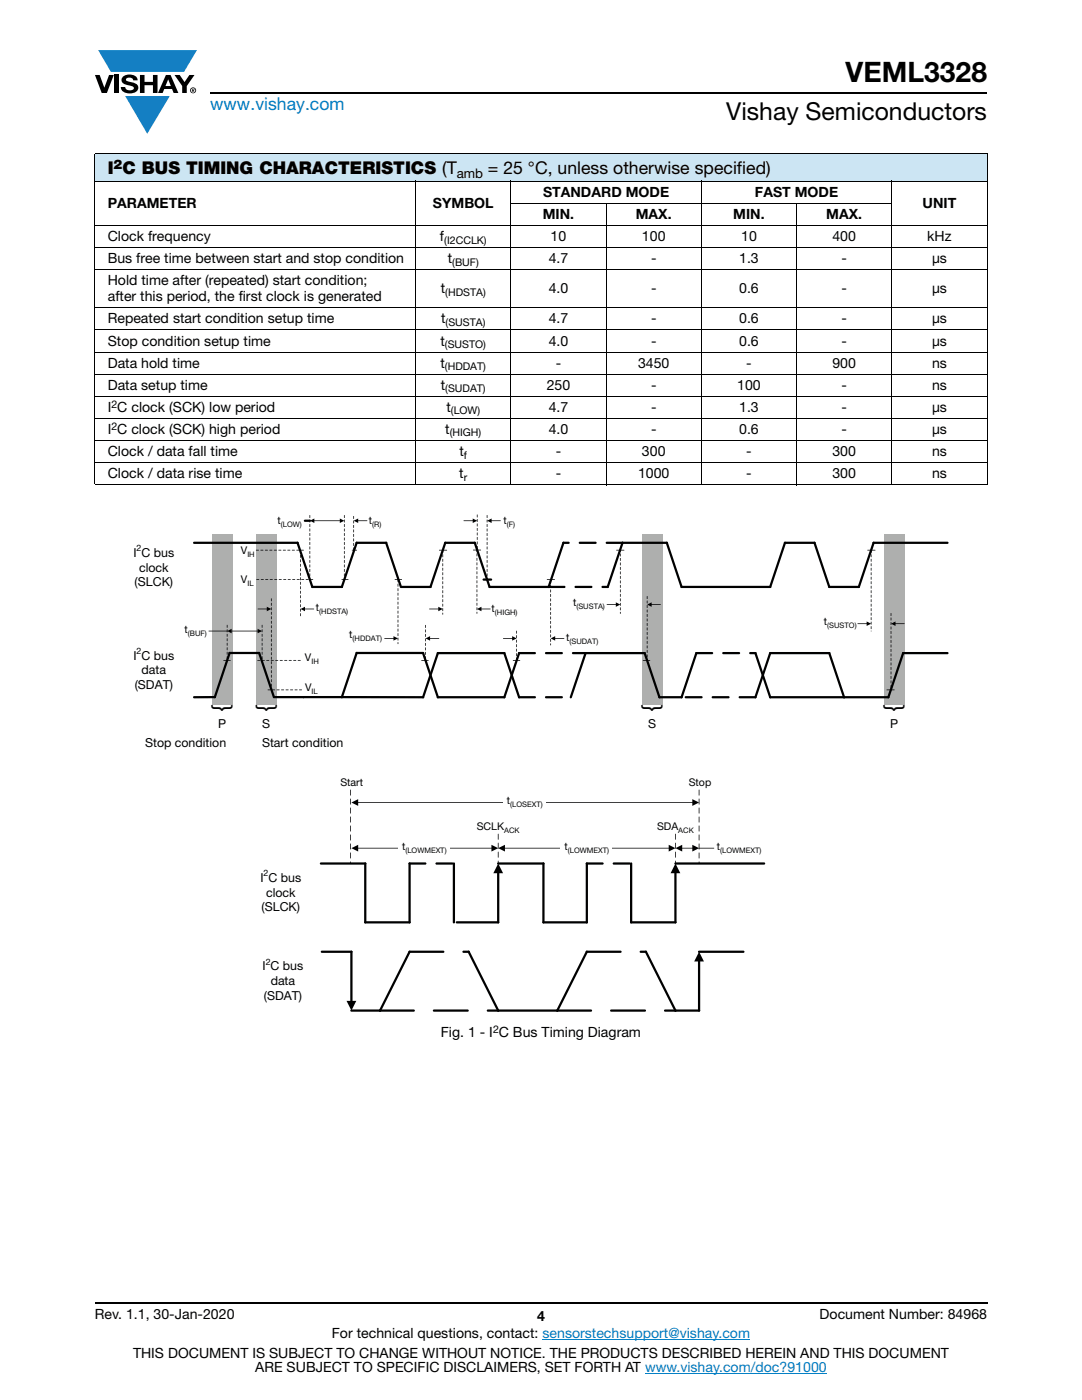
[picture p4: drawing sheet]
<svg xmlns="http://www.w3.org/2000/svg" width="216mm" height="279mm" viewBox="0 0 216 279" stroke-linecap="round" stroke-linejoin="round" font-family="sans-serif">
<g fill="#147fc3">
<path d="M19.6 10h19.7l-2.6 4.3h-1.1h-13.5z"/>
<path d="M25 19.2h8.9l-4.5 7.5z"/>
</g>
<g fill="#000">
<path d="M18.9 15h1l.9 2.5 1-2.5h.9l-1.4 3.6h-1zM22.9 15h.9v3.6h-.9zM24.6 15.3a2.1 2.1 0 0 1 2.8 .3l.1 .4h-.9a.79 .79 0 0 0-.7-.5 .79 .79 0 0 0-.8 .4l.3 .3 1 .2a1.08 1.08 0 0 1 1.2 1 1.08 1.08 0 0 1-1.1 1.2 1.73 1.73 0 0 1-2.4-1.2h.9a.96 .96 0 0 0 .8 .6 .96 .96 0 0 0 .9-.4 1.31 1.31 0 0 0-1.2-.6 1.03 1.03 0 0 1-1.1-.6 1.03 1.03 0 0 1 .2-1.1zM27.9 15h.9v1.3h1.7v-1.3h.9v3.6h-.9v-1.6h-1.7v1.6h-.9zM34.8 15h1.1l.9 1.4 1-1.4h1l-1.5 2.2v1.4h-.9v-1.4z"/>
<path d="M33.6 15.9l.5 1.3h-1.1zM33.1 15l-1.6 3.6h1l.3-.8h1.5l.3 .8h1l-1.6-3.6z"/>
<path d="M38.4 17.8h.2v.2h-.2zM38.3 17.7v.7h.1v-.3l.4 .3-.2-.3 .2-.2-.1-.2z"/>
<path d="M38.1 18a.46 .46 0 0 1 .9 0 .46 .46 0 0 1-.9 0zM37.9 18a.6 .6 0 0 0 1.2 0 .6 .6 0 0 0-1.2 0z"/>
</g>
<path d="M42 18.6h155M18.9 260h178.1" fill="none" stroke="#000" stroke-width=".36"/>
<path d="M108.2 267.3h41.5M128.7 274h36.3" fill="none" stroke="#007ec4" stroke-width=".2"/>
<path d="M18.9 30.7h178.1v5.5h-178.1z" fill="#cce5f3"/>
<g fill="none" stroke="#000" stroke-width=".2">
<path d="M18.9 30.7h178.1M18.9 36.2h178.1M18.9 30.8v65.8M83 36.1v60.7M102 36.1v60.7M140 36.1v60.7M177.9 36.1v60.7M197 30.8v65.8M18.9 45h178.1M18.9 49.4h178.1M18.9 53.8h178.1M101.9 40.6h76.1"/>
<path d="M120.9 40.5v56.3M159 40.5v56.3M18.9 61.4h178.1M18.9 65.8h178.1M18.9 70.3h178.1M18.9 74.7h178.1M18.9 79.1h178.1M18.9 83.5h178.1M18.9 87.9h178.1M18.9 92.3h178.1M18.9 96.7h178.1"/>
</g>
<path d="M26.6 102.7h162.7v99.2h-162.7z" fill="#fff"/>
<g fill="#aeafae">
<path d="M176.4 106.6h4.1v34h-4.1z"/>
<path d="M128 106.6h4.2v34h-4.2z"/>
<path d="M51.1 106.6h4.1v34h-4.1z"/>
<path d="M42.3 106.6h4.1v34h-4.1z"/>
</g>
<g fill="#000">
<path d="M38.6 108.2l20.8-.1 .2 .2-.2 .3h-20.7l-.2-.3zM59.2 108.2l.3-.1 .1 .2 2.9 8.8-.1 .2-.3-.1zM60.7 103.8l1.1-.1 .3 .2-.3 .3h-1l-.1-.1zM61.8 103.9l.9-.4v.9zM62.2 117l6-.1 .2 .2-.2 .3h-5.9l-.1-.1zM62.6 103.9h5.4l-5.4 .1zM67.8 103.5l.9 .4-.9 .5zM68.2 115.6l1.3 .1h-1.3zM71.1 108.1l.3 .1v.2l-3 8.8-.3 .1-.1-.2zM70.2 109.7l1 .1-.9 .1zM70.6 103.9l.9-.4v.9zM71 108.2l6.1-.1 .2 .2-.2 .3h-5.9l-.3-.3z"/>
<path d="M71.3 103.9h2l-1.9 .1zM76.9 108.2l.3-.1 .1 .2 2.9 8.6h5.7l.2 .2v.2h-6.2zM78.8 115.6l1.4 .1h-1.4zM88.7 108.1l.3 .1 .1 .2-3 8.8-.3 .1-.1-.2zM87.6 109.7l1.6 .1-1.5 .1zM88.7 108.2l6-.1 .3 .2-.3 .3h-5.9l-.2-.3zM92.5 103.9h2l-1.9 .1zM94.3 103.5l.9 .4-.9 .5zM94.4 109.7l1.6 .1h-1.6zM94.5 108.2l.3-.1 .2 .2 2.9 8.8-.1 .2-.3-.1zM96.4 115.5l1.6-.1 .2 .3-.2 .2h-1.5l-.2-.2zM97.2 103.9l.9-.4v.9z"/>
<path d="M97.5 117l12-.1 .2 .2-.2 .3h-11.8l-.2-.1zM97.9 103.9h2l-1.9 .1zM109.1 115.6l1.6 .1h-1.5zM112.3 108.1h.2l.1 .3-2.9 8.8-.3 .1-.1-.2zM124.1 108.1l.3 .1v.2l-2.9 8.8-.3 .1-.1-.2zM123 109.7l1.6 .1-1.6 .1zM124.1 108.2l9-.1 .2 .2-.2 .3h-8.9l-.2-.3zM132.9 108.2l.3-.1 .1 .2 2.9 8.8-.1 .2-.3-.1zM135.8 117l17.9-.1 .2 .2-.2 .3h-17.7l-.2-.3zM156.5 108.1l.3 .1v.2l-2.9 8.8-.3 .1-.1-.2zM156.5 108.2l6-.1 .3 .2-.3 .3h-5.9l-.2-.3zM162.3 108.2l.3-.1 .1 .2 3 8.8-.2 .2-.2-.1z"/>
<path d="M165.3 117l6.1-.1 .2 .2-.2 .3h-5.9l-.3-.3zM174.2 108.1l.3 .1v.2l-2.9 8.8-.3 .1-.1-.2zM173.1 109.7l1.6 .1-1.6 .1zM174.2 108.2l14.9-.1 .2 .2-.2 .3h-14.8l-.2-.3zM38.6 139l4.3-.1 .2 .2-.2 .2-4.2 .1-.1-.1zM41.6 125.9h3.8l-3.7 .1zM45.7 130.1h.2l.1 .3-2.9 8.8-.3 .1-.1-.2zM44.6 131.7l1.4 .1-1.4 .1zM45.3 125.9l.9-.4v.9zM45.7 130.2l6-.1 .2 .2-.2 .2h-5.9h-.1zM46.1 125.9h5.5l-5.5 .1zM51.4 125.5l.9 .4-.9 .5z"/>
<path d="M51.4 121.5h2l-1.9 .1zM51.5 130.2l.3-.1 .1 .1 2.9 8.7h5.8l.1 .1v.3h-6.2zM53.2 121.1l.9 .4-.9 .5zM60 121.5l.9-.4v.9zM60.4 139l7.8-.1 .2 .2-.2 .2h-7.6h-.2zM60.7 121.5h2l-2 .1zM68.1 139l16.3-.1 .2 .2-.2 .3-16.2-.1-.2-.2zM71.1 130.1l.3 .1v.2l-3 8.8-.3 .1-.1-.2zM71 130.2l13.4-.1 .2 .2-.2 .2h-13.2l-.3-.2zM76.7 127.4h2l-1.9 .1zM78.5 127l.9 .4-.9 .5zM84.1 131.8h1.4l-1.4 .1z"/>
<path d="M84.2 130.2l.3-.1 .1 .2 3 8.8-.2 .3-.2-.2zM87.3 130.1h.1l.2 .3-3 8.8-.2 .2-.2-.3zM84.9 127.4l.9-.4v.9zM85.6 127.4h2l-1.9 .1zM85.6 121.5h2l-1.9 .1zM87.2 130.2l13.4-.1 .3 .2-.3 .3h-13.2l-.3-.3zM87.2 139l13.4-.1 .3 .2-.3 .3h-13.2l-.3-.3zM87.5 121.1l.9 .4-.9 .5zM95.2 121.5l.9-.4v.9zM95.9 121.5h2l-1.9 .1zM100.4 130.2l.3-.1 .1 .2 3 8.8-.1 .3-.3-.2zM100.4 127.4h2l-2 .1z"/>
<path d="M103.5 130.1h.2l.1 .3-3 8.8-.2 .2-.2-.3zM102.2 127l.9 .4-.9 .5zM102.3 131.8h1.5l-1.4 .1zM109.9 127.4l.9-.4v.9zM110.6 127.4h2l-1.9 .1zM116.7 130.1h.2l.2 .3-3 8.8-.3 .2-.1-.3zM116.7 130.2l11.9-.1 .3 .2-.3 .3h-11.8l-.2-.3zM121.1 120.6l2 .1h-2zM122.9 120.2l.9 .5-.9 .4zM128.3 131.8h1.4l-1.4 .1zM128.4 130.2l.3-.1 .1 .2 3 8.8-.1 .3-.3-.2zM129.1 120.7l.9-.5v.9z"/>
<path d="M129.9 120.6l2 .1h-2zM131.4 139l4.6-.1 .2 .2-.2 .3h-4.4l-.2-.3zM138.8 130.1h.2l.2 .3-3 8.8-.3 .2-.1-.3zM153.6 130.1h.2l.1 .3-2.9 8.8-.3 .2-.2-.3zM153.5 130.2l12-.1 .2 .2-.2 .3h-11.8l-.2-.3zM153.5 139l14.9-.1 .2 .2-.2 .3h-14.7l-.2-.3zM150.5 130.2l.2-.1 .3 .2 2.9 8.8-.1 .3-.3-.2zM165.3 130.2l.3-.1 .1 .2 2.9 8.8-.1 .3-.3-.2zM168.3 139l9-.1 .2 .2-.2 .3h-8.9l-.2-.3zM171.1 124.4l2 .1h-1.9zM172.9 124l.9 .5-.9 .4zM176.9 137.6l1.6 .1-1.5 .1z"/>
<path d="M180.1 130.1h.2l.1 .3-2.9 8.8-.3 .2-.1-.3zM177.8 124.5l.9-.5v.9zM178.5 124.4l2 .1h-1.9zM180.1 130.2l9-.1 .2 .2-.2 .3h-8.9l-.2-.3zM138.1 159.5l1.4 .7-1.4 .6zM70.1 160.2l1.4-.7v1.3zM71.2 160.1l67.2 .1h-67.1zM90.4 172.2h.3l.1 .1v11.8l-.2 .2-.3-.2zM99.4 172.3l1 2h-2zM99.3 172.2l9.1-.1 .3 .2-.3 .3h-9l-.2-.3zM108.3 172.2h.3l.1 .1v11.8l-.3 .2-.2-.2zM125.8 172.2h.3l.1 .1v11.8l-.3 .2-.2-.2z"/>
<path d="M134.8 172.3l1 2h-2zM134.6 172.2l17.9-.1 .2 .2-.2 .3h-17.7l-.2-.1zM64.1 189.8l6-.1 .2 .2-.2 .3h-5.9l-.1-.1zM69.1 199.7h2l-1 2zM70 189.8l.1-.1 .2 .2v10.1l-.2 .2-.2-.2zM81.5 189.8l.3-.1 .1 .3-5.9 11.8-.3 .1-.1-.3zM81.6 172.2h.3l.1 .1v11.8l-.3 .2-.2-.2zM91 183.9l8.4-.1 .2 .3-.2 .2h-8.2l-.2-.1zM93.4 189.7l.3 .1 5.9 11.8-.1 .3-.3-.1-5.9-11.8zM99.3 173.9l.1-.1 .2 .2v10.1l-.2 .2-.2-.2zM108.3 183.9l8.8-.1 .2 .3-.2 .2h-8.7l-.1-.1zM116.9 172.2h.4v.1v11.8l-.2 .2-.2-.2z"/>
<path d="M125.8 183.9l9-.1 .2 .3-.2 .2h-8.9l-.2-.2zM128.8 189.7l.3 .1 5.9 11.8-.1 .3-.3-.1-5.9-11.8zM134.6 173.9l.2-.1 .2 .2v10.1l-.2 .2-.2-.2zM139.5 189.9l1 2h-2zM139.3 189.8l9-.1 .3 .2-.3 .3h-8.8l-.2-.1zM70 201.5h5.8l.3 .2-.3 .2h-5.7l-.2-.2zM99.3 201.5h11.9l.2 .2-.2 .2h-11.8l-.2-.2zM116.9 189.8l.3-.1 .1 .3-5.9 11.8-.3 .1-.1-.3zM134.6 201.5h4.9l.2 .2-.2 .2h-4.7l-.2-.1zM139.3 191.5l.2-.1 .2 .2v10.1l-.2 .2-.2-.2z"/>
<path d="M54.1 119.4v.6l.1-.5zM54.1 120.3v.6l.1-.5zM54.1 121.2v.6l.1-.5zM54.1 122.1v.6l.1-.5zM54.1 123v.6l.1-.5zM54.1 123.9v.6l.1-.5zM54.1 124.8v.6l.1-.5zM54.1 125.7v.6l.1-.5zM54.1 126.6v.6l.1-.5zM54.1 127.5v.6l.1-.5zM54.1 128.4v.6l.1-.6zM54.1 129.3v.6l.1-.6zM54.1 130.2v.6l.1-.6zM54.1 131.1v.6l.1-.6zM54.1 132v.6l.1-.6zM54.1 132.9v.6l.1-.6zM54.1 133.8v.5l.1-.5zM54.1 134.7v.5l.1-.5zM54.1 135.6v.5l.1-.5zM54.1 136.5v.5l.1-.5zM54.1 137.4v.2l.1-.2z"/>
<path d="M59.9 109.9l.1 .5v-.5zM59.9 110.7l.1 .6v-.5zM59.9 111.6l.1 .6v-.5zM59.9 112.5l.1 .6v-.5zM59.9 113.4l.1 .6v-.5zM59.9 114.3l.1 .6v-.5zM59.9 115.2l.1 .6v-.5zM59.9 116.1l.1 .6v-.5zM59.9 117l.1 .6v-.5zM59.9 117.9l.1 .6v-.5zM59.9 118.8l.1 .6v-.5zM59.9 119.7l.1 .6v-.5zM59.9 120.6l.1 .6v-.5zM59.9 121.5l.1 .6v-.5zM59.9 122.4l.1 .6v-.5z"/>
<path d="M60 109.7l.1 .2 .5-.1zM59.2 109.7v.2l.5-.1zM58.3 109.7v.2l.5-.1zM57.4 109.7v.2l.5-.1zM56.5 109.7v.2l.5-.1zM55.6 109.7v.2l.5-.1zM54.7 109.7v.2l.5-.1zM53.8 109.7v.2l.6-.1zM52.9 109.7v.2l.6-.1zM52 109.7v.2l.6-.1zM51.1 109.7v.2l.6-.1z"/>
<path d="M61.8 102.8v.6l.1-.5zM61.8 103.7v.6l.1-.5zM61.8 104.6v.6l.1-.5zM61.8 105.5v.6l.1-.6zM61.8 106.4v.6l.1-.6zM61.8 107.3v.6l.1-.6zM61.8 108.2v.6l.1-.6zM61.8 109.1v.6l.1-.6zM61.8 110v.6l.1-.6zM61.8 110.9v.6l.1-.6zM61.8 111.8v.5l.1-.5zM61.8 112.7v.5l.1-.5zM61.8 113.6v.5l.1-.5zM61.8 114.5v.5l.1-.5zM61.8 115.4v.3l.1-.3z"/>
<path d="M61.9 115.6l.1 .1h.5zM61 115.6l.1 .1h.5zM60.1 115.6l.1 .1h.5zM59.2 115.6l.1 .1h.5zM58.3 115.6l.1 .1h.5zM57.4 115.6l.1 .1h.5zM56.5 115.6l.1 .1h.5zM55.6 115.6l.1 .1h.5zM54.7 115.6l.1 .1h.5zM53.8 115.6l.1 .1h.5zM53 115.6v.1h.5zM52.1 115.6v.1h.5zM51.2 115.6v.1h.5z"/>
<path d="M68.7 102.8v.6l.1-.5zM68.7 103.7v.6l.1-.5zM68.7 104.6v.6l.1-.5zM68.7 105.5v.6l.1-.6zM68.7 106.4v.6l.1-.6zM68.7 107.3v.6l.1-.6zM68.7 108.2v.6l.1-.6zM68.7 109.1v.6l.1-.6zM68.7 110v.6l.1-.6zM68.7 110.9v.6l.1-.6zM68.7 111.8v.5l.1-.5zM68.7 112.7v.5l.1-.5zM68.7 113.6v.5l.1-.5zM68.7 114.5v.5l.1-.5zM68.7 115.4v.3l.1-.3z"/>
<path d="M70.5 103l.1 .6v-.6zM70.5 103.9l.1 .6v-.6zM70.5 104.8l.1 .6v-.6zM70.5 105.7l.1 .6v-.6zM70.5 106.6l.1 .6v-.6zM70.5 107.5l.1 .6v-.6zM70.5 108.4l.1 .5v-.5zM70.5 109.3l.1 .5v-.5z"/>
<path d="M79.4 115.6v.6l.1-.5zM79.4 116.5v.6l.1-.5zM79.4 117.4v.6l.1-.5zM79.4 118.3v.6l.1-.5zM79.4 119.2v.6l.1-.5zM79.4 120.1v.6l.1-.5zM79.4 121v.6l.1-.6zM79.4 121.9v.6l.1-.6zM79.4 122.8v.6l.1-.6zM79.4 123.7v.6l.1-.6zM79.4 124.6v.6l.1-.6zM79.4 125.5v.6l.1-.6zM79.4 126.4v.5l.1-.5zM79.4 127.3v.5l.1-.5zM79.4 128.2v.3l.1-.3z"/>
<path d="M88.3 109.7l.1 .6v-.5zM88.3 110.6l.1 .6v-.5zM88.3 111.5l.1 .6v-.5zM88.3 112.4l.1 .6v-.5zM88.3 113.3l.1 .6v-.5zM88.3 114.2l.1 .6v-.5zM88.3 115.1l.1 .6v-.5zM88.3 116l.1 .6v-.5zM88.3 116.9l.1 .6v-.5zM88.3 117.8l.1 .6v-.5zM88.3 118.7l.1 .6v-.5zM88.3 119.6l.1 .6v-.5zM88.3 120.5l.1 .6v-.5zM88.3 121.4l.1 .6v-.6zM88.3 122.3l.1 .4v-.4z"/>
<path d="M95.1 109.6l.1 .5v-.5zM95.1 110.5l.1 .5v-.5zM95.1 111.4l.1 .5v-.5zM95.1 112.2l.1 .6v-.5zM95.1 113.1l.1 .6v-.5zM95.1 114l.1 .6v-.5zM95.1 114.9l.1 .6v-.5zM95.1 115.8l.1 .6v-.5zM95.1 116.7l.1 .6v-.5zM95.1 117.6l.1 .6v-.5zM95.1 118.5l.1 .6v-.5zM95.1 119.4l.1 .6v-.5zM95.1 120.3l.1 .6v-.5zM95.1 121.2l.1 .6v-.5zM95.1 122.1l.1 .4v-.3z"/>
<path d="M95.2 102.7v.6l.1-.5zM95.2 103.6v.6l.1-.6zM95.2 104.5v.6l.1-.6zM95.2 105.4v.6l.1-.6zM95.2 106.3v.6l.1-.6zM95.2 107.2v.6l.1-.6zM95.2 108.1v.6l.1-.6zM95.2 109v.5l.1-.5z"/>
<path d="M97.1 102.8l.1 .6 .1-.5zM97.1 103.7l.1 .6 .1-.5zM97.1 104.6l.1 .6 .1-.5zM97.1 105.5l.1 .6 .1-.6zM97.1 106.4l.1 .6 .1-.6zM97.1 107.3l.1 .6 .1-.6zM97.1 108.2l.1 .6 .1-.6zM97.1 109.1l.1 .6 .1-.6zM97.1 110l.1 .6 .1-.6zM97.1 110.9l.1 .6 .1-.6zM97.1 111.8l.1 .5 .1-.5zM97.1 112.7l.1 .5 .1-.5zM97.1 113.6l.1 .5 .1-.5zM97.1 114.5l.1 .5 .1-.5zM97.1 115.4l.1 .3 .1-.3z"/>
<path d="M109.3 117v.3l.2 .1h3.1l.2-.3-.2-.2zM114.7 117v.3l.2 .1h3.1l.2-.3-.2-.2zM120.1 117l-.1 .1 .2 .3h1.1l.2-.3-.2-.2z"/>
<path d="M109.8 115.9l.1 .5 .1-.5zM109.8 116.8l.1 .5 .1-.5zM109.8 117.7l.1 .5 .1-.5zM109.8 118.6l.1 .5 .1-.5zM109.8 119.5l.1 .5 .1-.5zM109.8 120.4l.1 .5 .1-.5zM109.8 121.2l.1 .6 .1-.5zM109.8 122.1l.1 .6 .1-.5zM109.8 123l.1 .6 .1-.5zM109.8 123.9l.1 .6 .1-.5zM109.8 124.8l.1 .6 .1-.5zM109.8 125.7l.1 .6 .1-.5zM109.8 126.6l.1 .6 .1-.5zM109.8 127.5l.1 .6 .1-.5zM109.8 128.4l.1 .4 .1-.3z"/>
<path d="M123.7 109.6l.1 .6 .1-.6zM123.7 110.5l.1 .5 .1-.5zM123.7 111.4l.1 .5 .1-.5zM123.7 112.3l.1 .5 .1-.5zM123.7 113.2l.1 .5 .1-.5zM123.7 114.1l.1 .5 .1-.5zM123.7 115l.1 .5 .1-.5zM123.7 115.9l.1 .5 .1-.5zM123.7 116.7l.1 .6 .1-.5zM123.7 117.6l.1 .6 .1-.5zM123.7 118.5l.1 .6 .1-.5zM123.7 119.4l.1 .6 .1-.5zM123.7 120.3l.1 .6 .1-.5zM123.7 121.2l.1 .6 .1-.5zM123.7 122.1l.1 .4 .1-.3z"/>
<path d="M120.9 108.2v.1l.2 .3h3.1l.2-.3-.2-.2zM115.5 108.2v.3l.2 .1h3.1l.3-.3-.3-.2zM112.3 108.2l-.1 .1 .2 .3h1.1l.2-.3-.2-.2z"/>
<path d="M129.1 119v.5l.1-.5zM129.1 119.9v.5l.1-.5zM129.1 120.8v.5l.1-.5zM129.1 121.7v.5l.1-.5zM129.1 122.6v.5l.1-.5zM129.1 123.5v.5l.1-.5zM129.1 124.3v.6l.1-.5zM129.1 125.2v.6l.1-.5zM129.1 126.1v.6l.1-.5zM129.1 127v.6l.1-.5zM129.1 127.9v.6l.1-.5zM129.1 128.8v.6l.1-.5zM129.1 129.7v.6l.1-.5zM129.1 130.6v.6l.1-.5zM129.1 131.5v.4l.1-.3z"/>
<path d="M173.8 109.7v.6l.1-.5zM173.8 110.6v.6l.1-.5zM173.8 111.5v.6l.1-.5zM173.8 112.4v.6l.1-.5zM173.8 113.3v.6l.1-.5zM173.8 114.2v.6l.1-.5zM173.8 115.1v.6l.1-.5zM173.8 116v.6l.1-.5zM173.8 116.9v.6l.1-.5zM173.8 117.8v.6l.1-.5zM173.8 118.7v.6l.1-.5zM173.8 119.6v.6l.1-.5zM173.8 120.5v.6l.1-.5zM173.8 121.4v.6l.1-.6zM173.8 122.3v.6l.1-.6zM173.8 123.2v.6l.1-.6zM173.8 124.1v.6l.1-.6zM173.8 125v.6l.1-.6zM173.7 125.9a.1 .1 0 0 0 .2 0 .1 .1 0 0 0-.2 0z"/>
<path d="M45.3 124.7v.6l.1-.5zM45.3 125.6v.6l.1-.5zM45.3 126.5v.6l.1-.5zM45.3 127.4v.6l.1-.5zM45.3 128.3v.6l.1-.5zM45.3 129.2v.6l.1-.6zM45.3 130.1v.6l.1-.6zM45.3 131v.6l.1-.6z"/>
<path d="M51.4 131.7v.2l.5-.1zM52.3 131.7v.2l.5-.1zM53.2 131.7v.2l.5-.1zM54.1 131.7v.2l.5-.1zM54.9 131.7l.1 .2 .5-.1zM55.8 131.7l.1 .2 .5-.1zM56.7 131.7l.1 .2 .5-.1zM57.6 131.7l.1 .2 .5-.1zM58.5 131.7l.1 .2 .5-.1zM59.4 131.7l.1 .2 .5-.1z"/>
<path d="M52.2 124.7l.1 .6 .1-.5zM52.2 125.6l.1 .6 .1-.5zM52.2 126.5l.1 .6 .1-.5zM52.2 127.4l.1 .6 .1-.5zM52.2 128.3l.1 .6 .1-.5zM52.2 129.2l.1 .6 .1-.6zM52.2 130.1l.1 .6 .1-.6zM52.2 131l.1 .6 .1-.6z"/>
<path d="M53.4 137.6l.1 .2 .5-.1zM54.3 137.6l.1 .2 .5-.1zM55.2 137.6l.1 .2 .5-.1zM56.1 137.6l.1 .2 .5-.1zM57 137.6l.1 .2 .5-.1zM57.9 137.6l.1 .2 .5-.1zM58.8 137.6l.1 .2 .5-.1zM59.7 137.6l.1 .2 .5-.1z"/>
<path d="M84.9 124.7v.6l.1-.5zM84.9 125.6v.6l.1-.5zM84.9 126.5v.6l.1-.5zM84.9 127.4v.6l.1-.5zM84.9 128.3v.6l.1-.5zM84.9 129.2v.6l.1-.5zM84.9 130.1v.6l.1-.5zM84.9 131v.6l.1-.5z"/>
<path d="M103 125.9l.1 .6 .1-.6zM103 126.8l.1 .6 .1-.6zM103 127.7l.1 .6 .1-.6zM103 128.6l.1 .6 .1-.6zM103 129.5l.1 .6 .1-.6zM103 130.4l.1 .5 .1-.5zM103 131.3l.1 .5 .1-.5z"/>
<path d="M103.4 139v.1l.2 .3h3.1l.2-.3-.2-.2zM108.8 139l-.1 .1 .3 .3h3.1l.2-.3-.2-.2z"/>
<path d="M103.4 130.2v.1l.2 .3h3.1l.2-.3-.2-.2zM108.8 130.2l-.1 .1 .3 .3h3.1l.2-.3-.2-.2zM114.2 130.2l-.1 .1 .2 .3h2.5l.3-.3-.3-.2z"/>
<path d="M138.8 130.2l-.1 .1 .2 .3h3.2l.2-.3-.2-.2zM144.2 130.2l-.1 .1 .2 .3h3.2l.2-.3-.2-.2zM149.5 130.2v.1l.2 .3h1l.3-.3-.3-.2z"/>
<path d="M147.4 139v.1l.2 .3h3.1l.3-.3-.3-.2zM142.1 139l-.1 .1 .2 .3h3.2l.2-.3-.2-.2zM136.7 139l-.1 .1 .2 .3h3.2l.2-.3-.2-.2z"/>
<path d="M177.7 122.4l.1 .5 .1-.5zM177.7 123.3l.1 .5 .1-.5zM177.7 124.2l.1 .5 .1-.5zM177.7 125.1l.1 .5 .1-.5zM177.7 126l.1 .5 .1-.5zM177.7 126.8l.1 .6 .1-.5zM177.7 127.7l.1 .6 .1-.5zM177.7 128.6l.1 .6 .1-.5zM177.7 129.5l.1 .6 .1-.5zM177.7 130.4l.1 .6 .1-.5zM177.7 131.3l.1 .6 .1-.5zM177.7 132.2l.1 .6 .1-.5zM177.7 133.1l.1 .6 .1-.5zM177.7 134l.1 .6 .1-.5zM177.7 134.9l.1 .6 .1-.5zM177.7 135.8l.1 .6 .1-.5zM177.7 136.7l.1 .6 .1-.5zM177.7 137.7a.1 .1 0 0 0 .2 0 .1 .1 0 0 0-.2 0z"/>
<path d="M69.9 157.6v1.2l.1-1.1zM69.9 159.4v1.2l.1-1.2zM69.9 161.2v1.2l.1-1.2zM69.9 163v1.2l.1-1.2zM69.9 164.8v1.1l.1-1.1zM69.9 166.6v1.1l.1-1.1zM69.9 168.4v1.1l.1-1.1zM69.9 170.2v1.1l.1-1.1zM69.9 171.9v.5l.1-.4z"/>
<path d="M139.4 157.6l.1 1.2 .1-1.1zM139.4 159.4l.1 1.2 .1-1.2zM139.4 161.2l.1 1.2 .1-1.2zM139.4 163l.1 1.2 .1-1.2zM139.4 164.8l.1 1.1 .1-1.1zM139.4 166.6l.1 1.1 .1-1.1zM139.4 168.4l.1 1.1 .1-1.1zM139.4 170.2l.1 1.1 .1-1.1zM139.4 171.9l.1 .5 .1-.4z"/>
<path d="M81.6 172.2v.3l.1 .1h3.2l.2-.3-.2-.2zM86.9 172.2v.1l.2 .3h3.1l.3-.3-.3-.2z"/>
<path d="M116.9 172.2v.3l.2 .1h3.1l.3-.3-.3-.2zM122.3 172.2l-.1 .1 .3 .3h3.1l.2-.3-.2-.2z"/>
<path d="M81.6 189.8v.3l.1 .1h6.8l.2-.3-.2-.2zM92.3 189.8v.1l.2 .3h1l.2-.3-.2-.2z"/>
<path d="M116.9 189.8v.3l.2 .1h6.7l.2-.3-.2-.2zM127.7 189.8l-.1 .1 .3 .3h1l.2-.3-.2-.2z"/>
<path d="M75.7 201.5v.3l.1 .1h6.8l.2-.2-.2-.2zM86.4 201.5v.2l.2 .2h6.7l.2-.2-.2-.2zM97.2 201.5v.3l.1 .1h2.1l.2-.2-.2-.2z"/>
<path d="M111 201.5v.3l.2 .1h6.7l.2-.2-.2-.2zM121.8 201.5l-.1 .2 .3 .2h6.7l.2-.2-.2-.2zM132.6 201.5v.3l.1 .1h2.1l.2-.2-.2-.2z"/>
</g>
<path d="M100.5 158.4h8.5v3.5h-8.5z" fill="#fff"/>
<g fill="#000">
<path d="M99.4 169.3l1.4-.7v1.3zM100.5 169.2l33.2 .1h-33.1zM133.4 168.6l1.4 .7-1.4 .6zM134.8 169.3l1.3-.7v1.3zM135.9 169.2l2.5 .1h-2.4zM138.1 168.6l1.4 .7-1.4 .6z"/>
<path d="M99.4 166.4v1.2l.1-1.1zM99.4 168.2v1.2l.1-1.1zM99.4 170v1.2l.1-1.2zM99.4 171.8v.6l.1-.6z"/>
<path d="M134.7 166.4l.1 1.2 .1-1.1zM134.7 168.2l.1 1.2 .1-1.1zM134.7 170l.1 1.2 .1-1.2zM134.7 171.8l.1 .6 .1-.6z"/>
</g>
<path d="M111.9 167.5h10.3v3.5h-10.3z" fill="#fff"/>
<path d="M70.1 169.3l1.4-.7v1.3zM71.2 169.2l27.1 .1h-27zM98.1 168.6l1.3 .7-1.3 .6z" fill="#000"/>
<path d="M79.5 167.5h10.4v3.5h-10.4z" fill="#fff"/>
<path d="M63.9 172.2l9-.1 .2 .2-.2 .3h-8.9l-.2-.3zM72.7 172.2h.3l.1 .1v11.8l-.2 .2-.2-.2zM139.4 169.2l3.1 .1h-3zM72.7 183.9l9-.1 .2 .3-.2 .2h-8.8l-.2-.1z" fill="#000"/>
<text font-size="5.6" x="168.7" y="16.4">VEML3328</text>
<text font-size="4.9" x="144.9" y="24">Vishay Semiconductors</text>
<g font-size="4.6">
<text x="45.5" y="142.2" transform="rotate(-90 45.5 142.2)">{</text>
<text x="54.4" y="142.2" transform="rotate(-90 54.4 142.2)">{</text>
<text x="131.3" y="142" transform="rotate(-90 131.3 142)">{</text>
<text x="179.6" y="142" transform="rotate(-90 179.6 142)">{</text>
</g>
<text font-size="3.5" fill="#007ec4" x="42" y="21.9">www.vishay.com</text>
<g font-size="3.5">
<text x="21.5" y="34.8">I C BUS TIMING CHARACTERISTICS (T</text>
<text x="97.3" y="34.8">= 25 °C, unless otherwise specified)</text>
</g>
<g font-size="2.8">
<text x="21.5" y="41.5">PARAMETER</text>
<text x="86.4" y="41.5">SYMBOL</text>
<text x="108.4" y="39.3">STANDARD MODE</text>
<text x="150.6" y="39.3">FAST MODE</text>
<text x="184.1" y="41.5">UNIT</text>
<text x="108.3" y="43.7">MIN.</text>
<text x="126.9" y="43.7">MAX.</text>
<text x="146.3" y="43.7">MIN.</text>
<text x="164.9" y="43.7">MAX.</text>
<text x="21.5" y="52.6">Bus free time between start and stop condition</text>
<text x="21.5" y="48.1">Clock frequency</text>
<text x="87.8" y="48.1">f</text>
<text x="89.4" y="52.6">t</text>
<text x="109.5" y="52.6">4.7</text>
<text x="109.9" y="48.1">10</text>
<text x="128.1" y="48.1">100</text>
<text x="129.9" y="52.6">-</text>
<text x="147.5" y="52.6">1.3</text>
<text x="147.9" y="48.1">10</text>
<text x="166.1" y="48.1">400</text>
<text x="167.9" y="52.6">-</text>
<text x="185" y="48.1">kHz</text>
<text x="186" y="52.6">μs</text>
<text x="21.5" y="57">Hold time after (repeated) start condition;</text>
<text x="88" y="58.5">t</text>
<text x="109.5" y="58.5">4.0</text>
<text x="129.9" y="58.5">-</text>
<text x="147.5" y="58.5">0.6</text>
<text x="167.9" y="58.5">-</text>
<text x="186" y="58.5">μs</text>
<text x="21.5" y="60.1">after this period, the first clock is generated</text>
<text x="21.5" y="64.5">Repeated start condition setup time</text>
<text x="88" y="64.5">t</text>
<text x="109.5" y="64.5">4.7</text>
<text x="129.9" y="64.5">-</text>
<text x="147.5" y="64.5">0.6</text>
<text x="167.9" y="64.5">-</text>
<text x="186" y="64.5">μs</text>
<text x="21.5" y="69">Stop condition setup time</text>
<text x="87.9" y="69">t</text>
<text x="109.5" y="69">4.0</text>
<text x="129.9" y="69">-</text>
<text x="147.5" y="69">0.6</text>
<text x="167.9" y="69">-</text>
<text x="186" y="69">μs</text>
<text x="21.5" y="73.4">Data hold time</text>
<text x="21.5" y="77.8">Data setup time</text>
<text x="87.9" y="73.4">t</text>
<text x="88" y="77.8">t</text>
<text x="109.1" y="77.8">250</text>
<text x="110.9" y="73.4">-</text>
<text x="127.3" y="73.4">3450</text>
<text x="129.9" y="77.8">-</text>
<text x="147.1" y="77.8">100</text>
<text x="148.9" y="73.4">-</text>
<text x="166.1" y="73.4">900</text>
<text x="167.9" y="77.8">-</text>
<text x="186" y="77.8">ns</text>
<text x="186" y="73.4">ns</text>
<text x="21.5" y="82.2">I C clock (SCK) low period</text>
<text x="89.1" y="82.2">t</text>
<text x="109.5" y="82.2">4.7</text>
<text x="129.9" y="82.2">-</text>
<text x="147.5" y="82.2">1.3</text>
<text x="167.9" y="82.2">-</text>
<text x="186" y="82.2">μs</text>
<text x="21.5" y="86.6">I C clock (SCK) high period</text>
<text x="88.8" y="86.6">t</text>
<text x="109.5" y="86.6">4.0</text>
<text x="129.9" y="86.6">-</text>
<text x="147.5" y="86.6">0.6</text>
<text x="167.9" y="86.6">-</text>
<text x="186" y="86.6">μs</text>
<text x="21.5" y="91">Clock / data fall time</text>
<text x="21.5" y="95.4">Clock / data rise time</text>
<text x="91.6" y="95.4">t</text>
<text x="91.7" y="91">t</text>
<text x="110.9" y="91">-</text>
<text x="110.9" y="95.4">-</text>
<text x="127.3" y="95.4">1000</text>
<text x="128.1" y="91">300</text>
<text x="148.9" y="91">-</text>
<text x="148.9" y="95.4">-</text>
<text x="166.1" y="91">300</text>
<text x="166.1" y="95.4">300</text>
<text x="186" y="91">ns</text>
<text x="186" y="95.4">ns</text>
<text x="88" y="206.9">Fig. 1 - I C Bus Timing Diagram</text>
<text x="18.9" y="263.3">Rev. 1.1, 30-Jan-2020</text>
<text x="107.2" y="263.6">4</text>
<text x="163.6" y="263.3">Document Number: 84968</text>
<text x="66.2" y="267.1">For technical questions, contact: sensorstechsupport@vishay.com</text>
<text x="26.5" y="271">THIS DOCUMENT IS SUBJECT TO CHANGE WITHOUT NOTICE. THE PRODUCTS DESCRIBED HEREIN AND THIS DOCUMENT</text>
<text x="50.9" y="273.8">ARE SUBJECT TO SPECIFIC DISCLAIMERS, SET FORTH AT www.vishay.com/doc?91000</text>
</g>
<g font-size="2.6">
<text x="22.7" y="33.8">2</text>
<text x="91.1" y="35.5">amb</text>
</g>
<g font-size="2.5">
<text x="26.6" y="111.1">I</text>
<text x="28.2" y="111.1">C bus</text>
<text x="26.9" y="117">(SLCK)</text>
<text x="27.8" y="114.1">clock</text>
<text x="26.6" y="131.6">I</text>
<text x="28.2" y="131.6">C bus</text>
<text x="26.9" y="137.6">(SDAT)</text>
<text x="28.3" y="134.6">data</text>
<text x="29" y="149">Stop condition</text>
<text x="43.5" y="145.3">P</text>
<text x="52.3" y="145.3">S</text>
<text x="52.3" y="149">Start condition</text>
<text x="129.3" y="145.3">S</text>
<text x="177.6" y="145.3">P</text>
<text x="52" y="176">I C bus</text>
<text x="53.1" y="178.9">clock</text>
<text x="52.2" y="181.9">(SLCK)</text>
<text x="52.4" y="193.6">I C bus</text>
<text x="54" y="196.5">data</text>
<text x="52.6" y="199.5">(SDAT)</text>
</g>
<g font-size="2.1">
<text x="88.6" y="48.6">(I2CCLK)</text>
<text x="90.3" y="53.1">(BUF)</text>
<text x="88.9" y="59.1">(HDSTA)</text>
<text x="88.9" y="65">(SUSTA)</text>
<text x="88.8" y="69.5">(SUSTO)</text>
<text x="88.8" y="73.9">(HDDAT)</text>
<text x="22.2" y="81.3">2</text>
<text x="88.9" y="78.3">(SUDAT)</text>
<text x="90" y="82.7">(LOW)</text>
<text x="22.2" y="85.7">2</text>
<text x="89.7" y="87.1">(HIGH)</text>
<text x="92.5" y="95.9">r</text>
<text x="92.6" y="91.5">f</text>
<text x="55.4" y="104.6">t</text>
<text x="73.6" y="104.6">t</text>
<text x="100.4" y="104.6">t</text>
<text x="48.1" y="110.6">V</text>
<text x="48.1" y="116.4">V</text>
<text x="63" y="122">t</text>
<text x="98.1" y="122.1">t</text>
<text x="114.3" y="121">t</text>
<text x="164.4" y="124.8">t</text>
<text x="36.8" y="126.4">t</text>
<text x="60.9" y="132">V</text>
<text x="69.7" y="127.4">t</text>
<text x="113" y="127.9">t</text>
<text x="60.9" y="137.9">V</text>
<text x="67.9" y="156.8">Start</text>
<text x="101.1" y="160.5">t</text>
<text x="137.4" y="156.8">Stop</text>
<text x="95.1" y="165.6">SCLK</text>
<text x="131.1" y="165.6">SDA</text>
<text x="80.2" y="169.6">t</text>
<text x="112.6" y="169.6">t</text>
<text x="143" y="169.6">t</text>
<text x="98.4" y="206.1">2</text>
</g>
<g font-size="1.8">
<text x="27.3" y="110">2</text>
<text x="27.3" y="130.6">2</text>
<text x="52.6" y="174.9">2</text>
<text x="53" y="192.5">2</text>
</g>
<g font-size="1.5">
<text x="56" y="105.2">(LOW)</text>
<text x="74.3" y="105.2">(R)</text>
<text x="101.1" y="105.2">(F)</text>
<text x="49.4" y="111.2">IH</text>
<text x="49.4" y="117">IL</text>
<text x="63.7" y="122.6">(HDSTA)</text>
<text x="98.8" y="122.7">(HIGH)</text>
<text x="115" y="121.6">(SUSTA)</text>
<text x="165.1" y="125.4">(SUSTO)</text>
<text x="37.5" y="127">(BUF)</text>
<text x="70.4" y="128">(HDDAT)</text>
<text x="113.6" y="128.5">(SUDAT)</text>
<text x="62.1" y="132.6">IH</text>
<text x="62.2" y="138.5">IL</text>
<text x="101.8" y="161.1">(LOSEXT)</text>
<text x="100.6" y="166.2">ACK</text>
<text x="135.4" y="166.2">ACK</text>
<text x="80.9" y="170.2">(LOWMEXT)</text>
<text x="113.3" y="170.2">(LOWMEXT)</text>
<text x="143.7" y="170.2">(LOWMEXT)</text>
</g>
</svg>
